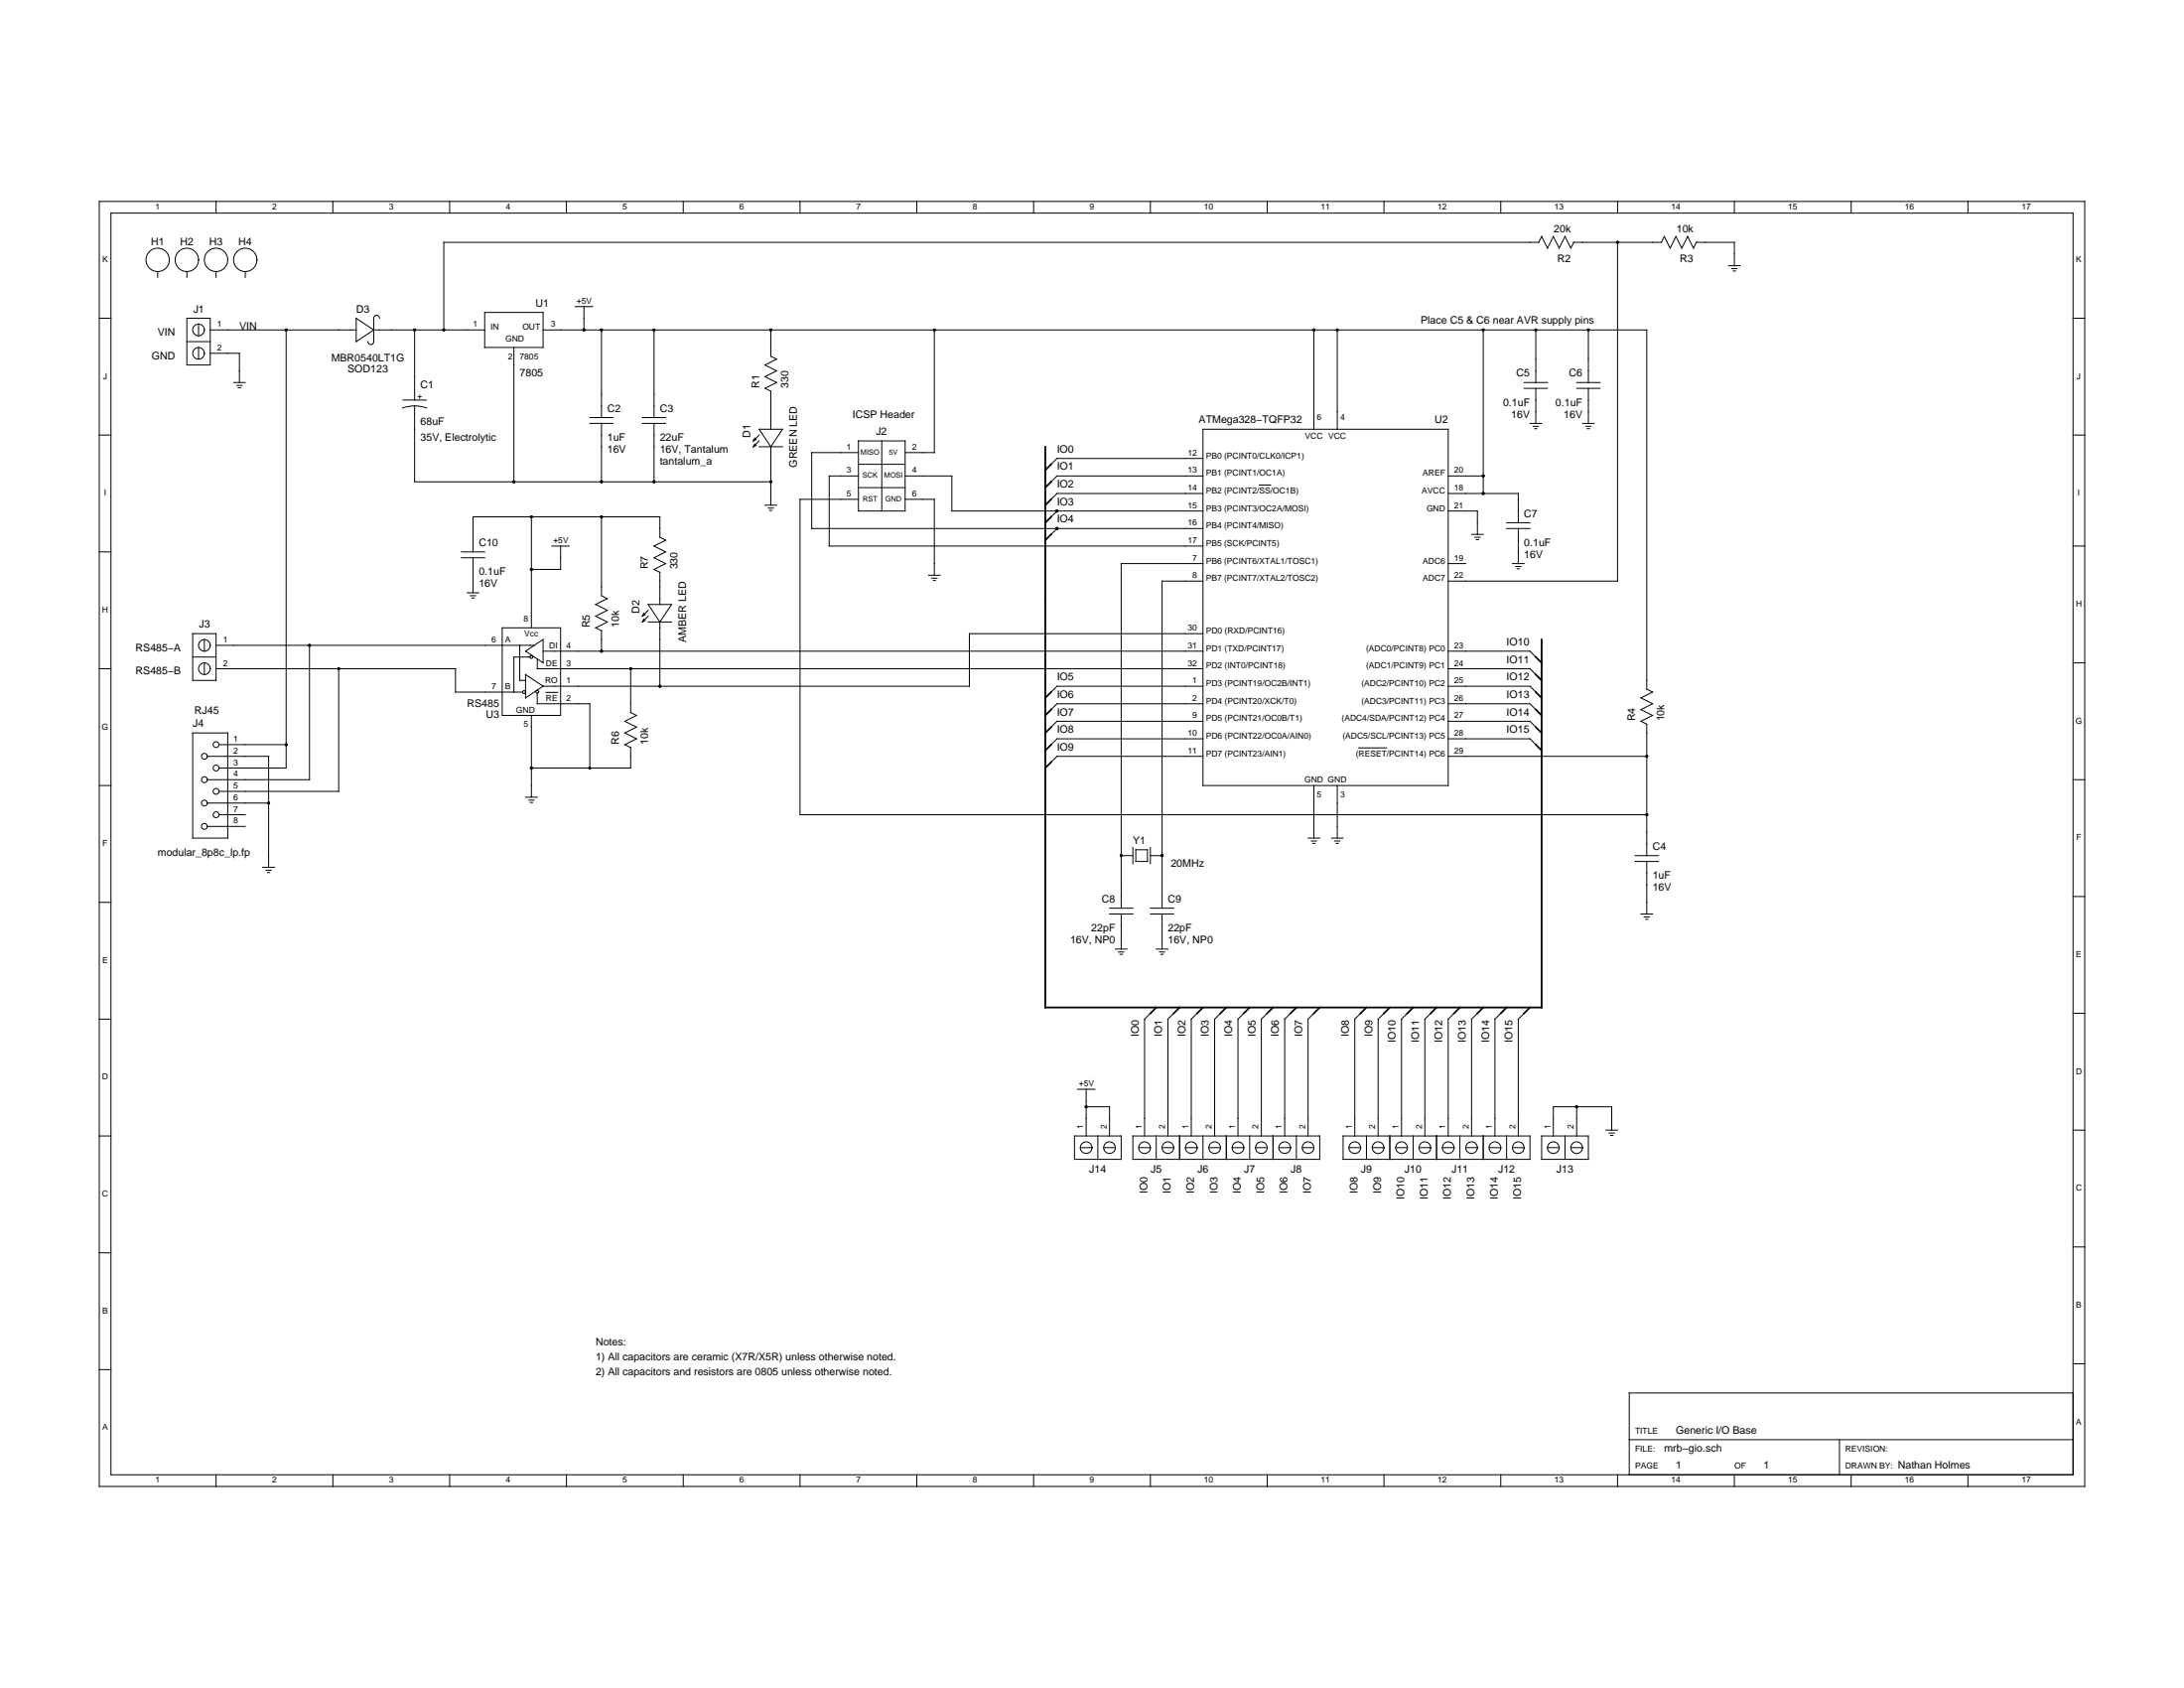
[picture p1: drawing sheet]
<svg xmlns="http://www.w3.org/2000/svg" width="279mm" height="216mm" viewBox="0 0 279 216" stroke-linecap="round" stroke-linejoin="round" font-family="sans-serif">
<g fill="none" stroke="#000" stroke-width=".13">
<path d="M12.7 25.8h254v164.3h-254zM14.2 27.3h251v161.3h-251zM20.2 34.7v.8M23.9 34.7v.8M27.6 25.8v1.5M27.6 34.7v.8M31.4 34.7v.8M42.6 25.8v1.5M57.5 25.8v1.5M62 40h7.5v4.4h-7.5zM72.5 25.8v1.5M73.6 39.2h2.2"/>
<path d="M74.7 39.2v3M87.4 25.8v1.5M102.3 25.8v1.5M117.3 25.8v1.5M132.2 25.8v1.5M147.2 25.8v1.5M162.1 25.8v1.5M177.1 25.8v1.5M192 25.8v1.5M206.9 25.8v1.5M206.9 31v43.3h-21.6M216.6 31.7l.4-.7h4.9v3"/>
<path d="M216.6 31.7l-.7-1.5-.7 1.5-.8-1.5-.7 1.5-.8-1.5-.4 .8h-11.2l-.3 .7-.8-1.5-.7 1.5-.8-1.5-.7 1.5-.8-1.5-.3 .8h-140.1v11.2M221.1 34h1.5M221.5 34.4h.7M221.7 34.7h.3M221.9 25.8v1.5M236.8 25.8v1.5M251.8 25.8v1.5M12.7 55.6h1.5M12.7 40.7h1.5M23.9 40.7h3v6h-3zM23.9 43.7h3M25.4 41.5v1.4"/>
<path d="M25.4 44.4v1.5M26.9 42.2h18.7M26.9 45.2h3.7v3.7M29.9 48.9h1.5M30.3 49.3h.7M30.5 49.6h.3M36.6 42.2v56h-8.6M45.6 40.7l2.2 1.5-2.2 1.5zM47.8 42.2h14.2M48.6 40.7a.37 .37 0 0 0-.4-.4 .37 .37 0 0 0-.4 .4v3a.37 .37 0 0 1-.4 .4 .37 .37 0 0 1-.3-.4M51.5 52.2a4.5 4.5 0 0 1 3.1 0M51.5 51.2h3"/>
<path d="M53 51.9v9.7h45.6M53 42.2v9M65.7 44.4v17.2M69.5 42.2h141.2v45.9l.7 .4-1.5 .8 1.5 .7-1.5 .8 1.5 .7-1.5 .8M75.5 54.2h2.9M75.5 53.4h2.9M76.9 42.2v11.2M76.9 54.2v7.4M82.2 54.2h3M82.2 53.4h3M83.7 42.2v11.2M83.7 54.2v7.4"/>
<path d="M96.6 56.8l-.2 .3M96.6 56l-.2 .4M96.7 57l-.3 .1M96.7 56.2l-.3 .2M97.1 54.9h3l-1.5 2.2zM97.1 57.1h3M97.1 55.6l-.7 .8M97.1 56.4l-.7 .7M98.6 42.2v3.4l.8 .3-1.5 .8 1.5 .7-1.5 .8 1.5 .7-1.5 .8 .7 .3v4.9M98.6 57.1v7.5M109.8 57.9h-6v9.7h50.1M109.8 56.4h6v9h-6z"/>
<path d="M109.8 59.4h6M112.8 56.4v9M119.5 42.2v15.7h-3.7M153.9 54.9h31.4v45.6h-31.4zM153.9 58.6h-18.7l-.7 .8M168.1 42.2v12.7M171.1 42.2v12.7M189.8 42.2v20.9M195 48.9h3M195 49.7h3M195.7 54.2h1.5M196.1 54.5h.7"/>
<path d="M196.3 54.8h.3M196.5 42.2v6.7M196.5 49.7v4.5M201.7 48.9h3M201.7 49.7h3M202.5 54.2h1.4M202.9 54.5h.6M203.1 54.8h.2M203.2 42.2v6.7M203.2 49.7v4.5M265.2 55.6h1.5M265.2 40.7h1.5"/>
<path d="M12.7 70.6h1.5M59 70.6h3M59 71.3h3M59.8 75.8h1.5M60.2 76.2h.6M60.4 76.5h.3M60.5 70.6v-4.5h23.9v2.6l.8 .4-1.5 .7 1.5 .8-1.5 .7 1.5 .8-1.5 .7 .7 .4M60.5 71.3v4.5M68 66.1v14.2M70.6 69.8h2.2M71.7 69.8v3h-3.7M76.9 66.1v10.1l.8 .4-1.5 .7 1.5 .8-1.5 .7 1.5 .8-1.5 .7 .7 .4"/>
<path d="M82.4 79.2l-.2 .4M82.4 78.4l-.2 .4M82.6 79.4l-.4 .2M82.6 78.6l-.4 .2M82.9 77.3h3l-1.5 2.3zM82.9 79.6h3M82.9 78.1l-.7 .7M82.9 78.8l-.7 .8M84.4 73.2v4.1M84.4 79.6v8.2M97.9 64.6h1.5M98.3 65h.6"/>
<path d="M98.5 65.3h.3M109.8 60.9h-3.7v8.9h47.8M109.8 63.9h-7.5v40.3h108.4M109.8 62.4h6M115.8 60.9h6v4.5h32.1M115.8 63.9h3.7v9.7M118.8 73.6h1.5M119.2 74h.7M119.4 74.3h.3M135.2 65.4l-.7 .7M135.2 67.6l-.7 .7M153.9 60.9h-18.7l-.7 .7"/>
<path d="M153.9 63.1h-18.7l-.7 .8M153.9 72.1h-10.5v44.1M153.9 74.3h-5.2v41.9M161.1 62h1.4M185.3 60.9h4.5M185.3 65.4h3.7v2.9M185.3 63.1h8.9v3.8M185.3 72.1h2.2M188.3 68.3h1.5M188.7 68.7h.6M188.9 69h.3M192.7 67.6h3"/>
<path d="M192.7 66.9h3M193.5 72.1h1.5M193.9 72.5h.7M194.1 72.8h.3M194.2 67.6v4.5M265.2 69.8h1.5M12.7 85.5h1.5M24.7 93.7h4.4v13.5h-4.4zM24.7 81h2.9v6h-2.9zM24.7 84h2.9M26.1 81.8v1.5M26.1 84.8v1.5"/>
<path d="M26.5 96.7h7.9v14.2M27.6 85.5h30.7v3h8.6M27.6 82.5h40.8M28 95.2h8.6M39.6 82.5v17.2h-13.1M43.3 85.5v15.7h-15.3M64.2 80.3h7.5v11.2h-7.5zM66.5 82.5v4.5h.7M67.2 83.3l2.3-1.5v3zM67.2 86.3l2.3 1.5-2.3 1.5zM67.8 84h-2.1v4.5M68 91.5v10.5"/>
<path d="M68.7 88.7v1.3h6.8v8.2M68.7 84.3v1.2h85.2M69.5 83.3h84.4M69.8 88.6h1.5M76.9 80.7v2.6M80.7 95.6v2.6h-12.7M80.7 85.5v5.6l.7 .4-1.5 .8 1.5 .7-1.5 .7 1.5 .8-1.5 .7 .8 .4M153.9 96.7h-18.7l-.7 .8M153.9 81h-29.9v6.8h-54.5M153.9 87.8h-18.7l-.7 .7M153.9 90h-18.7l-.7 .8M153.9 92.3h-18.7l-.7 .7"/>
<path d="M153.9 94.5h-18.7l-.7 .7M173.8 95.7h3.6M185.3 85.5h10.4l.8 .8M185.3 96.7h25.4M185.3 83.3h10.4l.8 .7M185.3 87.8h10.4l.8 .7M185.3 90h10.4l.8 .8M185.3 92.3h10.4l.8 .7M185.3 94.5h10.4l.8 .7M209.9 92.2l.8 .4v16.8M265.2 84.8h1.5M265.2 99.7h1.5"/>
<path d="M12.7 100.5h1.5M12.7 115.4h1.5M26.5 102.7h7.9M26.5 105.7h4.9M28 104.2h3.4M33.6 110.9h1.5M34 111.3h.7M34.2 111.6h.3M67.2 102h1.5M67.6 102.3h.7M67.8 102.6h.3M141.9 116.9h3"/>
<path d="M141.9 116.2h3M143.4 109.4h1.5M143.4 116.9v4.5M144.9 108.4v2.1M145.3 108.7h1.5v1.5h-1.5zM147.2 109.4h1.5M147.2 116.9h3M147.2 108.4v2.1M147.2 116.2h3M148.7 116.9v4.5M167.3 107.2h1.5M167.8 107.6h.6"/>
<path d="M167.9 107.9h.3M168.1 100.5v6.7M170.3 107.2h1.5M170.7 107.6h.7M170.9 107.9h.3M171.1 100.5v6.7M209.2 109.4h3M209.2 110.2h3M209.9 116.9h1.5M210.3 117.3h.7M210.5 117.6h.3M210.7 110.2v6.7"/>
<path d="M265.2 114.7h1.5M12.7 130.4h1.5M137.8 139.3h2.3M139 139.3v6M142.7 121.4h1.5M143.1 121.8h.7M143.3 122.1h.3M147.2 129.6l-.8 .8v14.9M147.9 121.4h1.5M148.3 121.8h.7M148.5 122.1h.3M150.2 129.6l-.8 .8v14.9"/>
<path d="M153.1 129.6l-.7 .8v14.9M156.1 129.6l-.7 .8v14.9M159.1 129.6l-.7 .8v14.9M162.1 129.6l-.7 .8v14.9M165.1 129.6l-.7 .8v14.9M168.1 129.6l-.8 .8v14.9M174.1 129.6l-.8 .8v14.9M177.1 129.6l-.8 .8v14.9M180 129.6l-.7 .8v14.9M183 129.6l-.7 .8v14.9M186 129.6l-.7 .8v14.9M189 129.6l-.7 .8v14.9"/>
<path d="M192 129.6l-.8 .8v14.9M195 129.6l-.8 .8v14.9M265.2 129.6h1.5M12.7 145.3h1.5M137.5 145.3h5.9v3h-5.9zM138.2 146.8h1.5M139 141.6h2.9v3.7M140.4 145.3v3M141.2 146.8h1.5M144.9 145.3h23.9v3h-23.9zM145.7 146.8h1.5M147.9 145.3v3"/>
<path d="M148.7 146.8h1.5M150.9 145.3v3M151.7 146.8h1.4M153.9 145.3v3M154.6 146.8h1.5M156.9 145.3v3M157.6 146.8h1.5M159.9 145.3v3M160.6 146.8h1.5M162.9 145.3v3M163.6 146.8h1.5M165.8 145.3v3"/>
<path d="M166.6 146.8h1.5M171.8 145.3h23.9v3h-23.9zM172.6 146.8h1.5M174.8 145.3v3M175.6 146.8h1.5M177.8 145.3v3M178.5 146.8h1.5M180.8 145.3v3M181.5 146.8h1.5M183.8 145.3v3M184.5 146.8h1.5M186.8 145.3v3"/>
<path d="M187.5 146.8h1.5M189.8 145.3v3M190.5 146.8h1.5M192.7 145.3v3M193.5 146.8h1.5M197.2 145.3h6v3h-6zM198 146.8h1.5M200.2 145.3v3M201 146.8h1.5M201.7 141.6v3.7M205.4 144.5h1.5M205.9 144.9h.6"/>
<path d="M206 145.2h.3M206.2 144.5v-2.9h-7.5v3.7M265.2 144.5h1.5M265.2 159.5h1.5M12.7 160.2h1.5M12.7 175.2h1.5M265.2 178.2h-56.8v10.4M265.2 174.4h1.5M27.6 188.6v1.5M42.6 188.6v1.5M57.5 188.6v1.5M72.5 188.6v1.5"/>
<path d="M87.4 188.6v1.5M102.3 188.6v1.5M117.3 188.6v1.5M132.2 188.6v1.5M147.2 188.6v1.5M162.1 188.6v1.5M177.1 188.6v1.5M192 188.6v1.5M206.9 188.6v1.5M208.4 184.1h56.8M221.9 188.6v1.5M235.3 184.1v4.5"/>
<path d="M236.8 188.6v1.5M251.8 188.6v1.5"/>
<circle cx="20.2" cy="33.2" r="1.49"/>
<circle cx="23.9" cy="33.2" r="1.49"/>
<circle cx="27.6" cy="33.2" r="1.49"/>
<circle cx="31.4" cy="33.2" r="1.49"/>
<circle cx="25.4" cy="45.2" r=".75"/>
<circle cx="25.4" cy="42.2" r=".75"/>
<circle cx="26.1" cy="85.5" r=".75"/>
<circle cx="26.1" cy="99.7" r=".37"/>
<circle cx="26.1" cy="96.7" r=".37"/>
<circle cx="26.1" cy="82.5" r=".75"/>
<circle cx="27.6" cy="98.2" r=".37"/>
<circle cx="27.6" cy="95.2" r=".37"/>
<circle cx="67" cy="88.5" r=".19"/>
<circle cx="68" cy="84" r=".19"/>
<circle cx="68.7" cy="88.5" r=".19"/>
<circle cx="26.1" cy="102.7" r=".37"/>
<circle cx="26.1" cy="105.7" r=".37"/>
<circle cx="27.6" cy="104.2" r=".37"/>
<circle cx="27.6" cy="101.2" r=".37"/>
<circle cx="139" cy="146.8" r=".75"/>
<circle cx="141.9" cy="146.8" r=".75"/>
<circle cx="146.4" cy="146.8" r=".75"/>
<circle cx="149.4" cy="146.8" r=".75"/>
<circle cx="152.4" cy="146.8" r=".75"/>
<circle cx="155.4" cy="146.8" r=".75"/>
<circle cx="158.4" cy="146.8" r=".75"/>
<circle cx="161.4" cy="146.8" r=".75"/>
<circle cx="164.4" cy="146.8" r=".75"/>
<circle cx="167.3" cy="146.8" r=".75"/>
<circle cx="173.3" cy="146.8" r=".75"/>
<circle cx="176.3" cy="146.8" r=".75"/>
<circle cx="179.3" cy="146.8" r=".75"/>
<circle cx="182.3" cy="146.8" r=".75"/>
<circle cx="185.3" cy="146.8" r=".75"/>
<circle cx="188.3" cy="146.8" r=".75"/>
<circle cx="191.2" cy="146.8" r=".75"/>
<circle cx="194.2" cy="146.8" r=".75"/>
<circle cx="198.7" cy="146.8" r=".75"/>
<circle cx="201.7" cy="146.8" r=".75"/>
</g>
<g fill="#000">
<circle cx="206.9" cy="31" r=".19"/>
<circle cx="36.6" cy="42.2" r=".19"/>
<circle cx="53" cy="42.2" r=".19"/>
<circle cx="56.8" cy="42.2" r=".19"/>
<circle cx="74.7" cy="42.2" r=".19"/>
<circle cx="76.9" cy="42.2" r=".19"/>
<circle cx="83.7" cy="42.2" r=".19"/>
<circle cx="98.6" cy="42.2" r=".19"/>
<circle cx="119.5" cy="42.2" r=".19"/>
<circle cx="168.1" cy="42.2" r=".19"/>
<circle cx="171.1" cy="42.2" r=".19"/>
<circle cx="189.8" cy="42.2" r=".19"/>
<circle cx="196.5" cy="42.2" r=".19"/>
<circle cx="203.2" cy="42.2" r=".19"/>
<circle cx="65.7" cy="61.6" r=".19"/>
<circle cx="68" cy="72.8" r=".19"/>
<circle cx="68" cy="66.1" r=".19"/>
<circle cx="76.9" cy="61.6" r=".19"/>
<circle cx="76.9" cy="66.1" r=".19"/>
<circle cx="83.7" cy="61.6" r=".19"/>
<circle cx="98.6" cy="61.6" r=".19"/>
<circle cx="135.2" cy="65.4" r=".19"/>
<circle cx="135.2" cy="67.6" r=".19"/>
<circle cx="189.8" cy="63.1" r=".19"/>
<circle cx="189.8" cy="60.9" r=".19"/>
<circle cx="36.6" cy="95.2" r=".19"/>
<circle cx="39.6" cy="82.5" r=".19"/>
<circle cx="43.3" cy="85.5" r=".19"/>
<circle cx="68" cy="98.2" r=".19"/>
<circle cx="75.5" cy="98.2" r=".19"/>
<circle cx="76.9" cy="83.3" r=".19"/>
<circle cx="80.7" cy="85.5" r=".19"/>
<circle cx="84.4" cy="87.8" r=".19"/>
<circle cx="210.7" cy="96.7" r=".19"/>
<circle cx="34.4" cy="102.7" r=".19"/>
<circle cx="143.4" cy="109.4" r=".19"/>
<circle cx="148.7" cy="109.4" r=".19"/>
<circle cx="210.7" cy="104.2" r=".19"/>
<circle cx="139" cy="141.6" r=".19"/>
<circle cx="201.7" cy="141.6" r=".19"/>
</g>
<g fill="none" stroke="#000" stroke-width=".22">
<path d="M133.7 57.1v71.8h63.5v-47.1M134.5 59.4l-.8 .7M134.5 61.6l-.8 .8M134.5 63.9l-.8 .7M134.5 66.1l-.8 .8M134.5 68.3l-.8 .8M134.5 88.5l-.8 .8M134.5 90.8l-.8 .7M134.5 93l-.8 .7M134.5 95.2l-.8 .8M134.5 97.5l-.8 .7M196.5 84l.7 .8"/>
<path d="M196.5 86.3l.7 .7M196.5 88.5l.7 .8M196.5 90.8l.7 .7M196.5 93l.7 .7M196.5 95.2l.7 .8M147.9 128.9l-.7 .7M150.9 128.9l-.7 .7M153.9 128.9l-.8 .7M156.9 128.9l-.8 .7M159.9 128.9l-.8 .7M162.9 128.9l-.8 .7M165.8 128.9l-.7 .7"/>
<path d="M168.8 128.9l-.7 .7M174.8 128.9l-.7 .7M177.8 128.9l-.7 .7M180.8 128.9l-.8 .7M183.8 128.9l-.8 .7M186.8 128.9l-.8 .7M189.8 128.9l-.8 .7M192.7 128.9l-.7 .7M195.7 128.9l-.7 .7"/>
</g>
<g font-size="1.3">
<text x="198.8" y="29.7">20k</text>
<text x="214.5" y="29.7">10k</text>
<text x="19.3" y="31.3">H1</text>
<text x="23" y="31.3">H2</text>
<text x="26.8" y="31.3">H3</text>
<text x="30.5" y="31.3">H4</text>
<text x="199.2" y="33.5">R2</text>
<text x="214.9" y="33.5">R3</text>
<text x="24.7" y="40">J1</text>
<text x="45.6" y="40">D3</text>
<text x="68.5" y="39.2">U1</text>
<text x="181.8" y="41.5">Place C5 &amp; C6 near AVR supply pins</text>
<text x="19.4" y="45.9">GND</text>
<text x="20.2" y="42.9">VIN</text>
<text x="30.6" y="42.2">VIN</text>
<text x="42.4" y="46.2">MBR0540LT1G</text>
<text x="44.5" y="47.7">SOD123</text>
<text x="53.8" y="49.7">C1</text>
<text x="66.5" y="48.2">7805</text>
<text x="77.7" y="52.7">C2</text>
<text x="84.4" y="52.7">C3</text>
<text x="97.1" y="49.7" transform="rotate(-90 97.1 49.7)">R1</text>
<text x="100.9" y="49.7" transform="rotate(-90 100.9 49.7)">330</text>
<text x="109.1" y="53.4">ICSP Header</text>
<text x="192.3" y="51.9">0.1uF</text>
<text x="193.3" y="53.4">16V</text>
<text x="194" y="48.2">C5</text>
<text x="199" y="51.9">0.1uF</text>
<text x="200.1" y="53.4">16V</text>
<text x="200.7" y="48.2">C6</text>
<text x="53.8" y="54.4">68uF</text>
<text x="53.8" y="56.4">35V, Electrolytic</text>
<text x="77.7" y="56.4">1uF</text>
<text x="77.7" y="57.9">16V</text>
<text x="84.4" y="56.4">22uF</text>
<text x="84.4" y="59.4">tantalum_a</text>
<text x="84.4" y="57.9">16V, Tantalum</text>
<text x="96" y="56" transform="rotate(-90 96 56)">D1</text>
<text x="102" y="59.8" transform="rotate(-90 102 59.8)">GREEN LED</text>
<text x="112.1" y="55.6">J2</text>
<text x="135.2" y="57.9">IO0</text>
<text x="153.4" y="54.2">ATMega328−TQFP32</text>
<text x="183.5" y="54.2">U2</text>
<text x="135.2" y="64.6">IO3</text>
<text x="135.2" y="60.1">IO1</text>
<text x="135.2" y="62.4">IO2</text>
<text x="61.3" y="69.8">C10</text>
<text x="135.2" y="66.9">IO4</text>
<text x="195" y="66.1">C7</text>
<text x="195" y="69.8">0.1uF</text>
<text x="195" y="71.3">16V</text>
<text x="61.3" y="73.6">0.1uF</text>
<text x="61.3" y="75.1">16V</text>
<text x="82.9" y="72.8" transform="rotate(-90 82.9 72.8)">R7</text>
<text x="86.7" y="72.8" transform="rotate(-90 86.7 72.8)">330</text>
<text x="17.3" y="83.3">RS485−A</text>
<text x="25.5" y="80.3">J3</text>
<text x="75.5" y="80.3" transform="rotate(-90 75.5 80.3)">R5</text>
<text x="79.2" y="80.3" transform="rotate(-90 79.2 80.3)">10k</text>
<text x="81.8" y="78.4" transform="rotate(-90 81.8 78.4)">D2</text>
<text x="87.8" y="82.2" transform="rotate(-90 87.8 82.2)">AMBER LED</text>
<text x="192.7" y="82.5">IO10</text>
<text x="17.3" y="86.3">RS485−B</text>
<text x="135.2" y="87">IO5</text>
<text x="135.2" y="89.3">IO6</text>
<text x="192.7" y="84.8">IO11</text>
<text x="192.7" y="87">IO12</text>
<text x="192.7" y="89.3">IO13</text>
<text x="24.7" y="93">J4</text>
<text x="24.9" y="91.4">RJ45</text>
<text x="59.8" y="90.4">RS485</text>
<text x="62.1" y="91.9">U3</text>
<text x="79.2" y="95.2" transform="rotate(-90 79.2 95.2)">R6</text>
<text x="82.9" y="95.2" transform="rotate(-90 82.9 95.2)">10k</text>
<text x="135.2" y="91.5">IO7</text>
<text x="135.2" y="93.7">IO8</text>
<text x="135.2" y="96">IO9</text>
<text x="192.7" y="91.5">IO14</text>
<text x="192.7" y="93.7">IO15</text>
<text x="209.2" y="92.3" transform="rotate(-90 209.2 92.3)">R4</text>
<text x="212.9" y="92.3" transform="rotate(-90 212.9 92.3)">10k</text>
<text x="144.9" y="107.9">Y1</text>
<text x="20.2" y="109.4">modular_8p8c_lp.fp</text>
<text x="149.8" y="110.9">20MHz</text>
<text x="211.4" y="108.7">C4</text>
<text x="211.4" y="112.4">1uF</text>
<text x="211.4" y="113.9">16V</text>
<text x="139.6" y="119.1">22pF</text>
<text x="141" y="115.4">C8</text>
<text x="149.4" y="115.4">C9</text>
<text x="149.4" y="119.1">22pF</text>
<text x="136.9" y="120.6">16V, NP0</text>
<text x="149.4" y="120.6">16V, NP0</text>
<text x="145.7" y="132.6" transform="rotate(-90 145.7 132.6)">IO0</text>
<text x="148.7" y="132.6" transform="rotate(-90 148.7 132.6)">IO1</text>
<text x="151.7" y="132.6" transform="rotate(-90 151.7 132.6)">IO2</text>
<text x="154.6" y="132.6" transform="rotate(-90 154.6 132.6)">IO3</text>
<text x="157.6" y="132.6" transform="rotate(-90 157.6 132.6)">IO4</text>
<text x="160.6" y="132.6" transform="rotate(-90 160.6 132.6)">IO5</text>
<text x="163.6" y="132.6" transform="rotate(-90 163.6 132.6)">IO6</text>
<text x="166.6" y="132.6" transform="rotate(-90 166.6 132.6)">IO7</text>
<text x="172.6" y="132.6" transform="rotate(-90 172.6 132.6)">IO8</text>
<text x="175.6" y="132.6" transform="rotate(-90 175.6 132.6)">IO9</text>
<text x="178.5" y="133.3" transform="rotate(-90 178.5 133.3)">IO10</text>
<text x="181.5" y="133.3" transform="rotate(-90 181.5 133.3)">IO11</text>
<text x="184.5" y="133.3" transform="rotate(-90 184.5 133.3)">IO12</text>
<text x="187.5" y="133.3" transform="rotate(-90 187.5 133.3)">IO13</text>
<text x="190.5" y="133.3" transform="rotate(-90 190.5 133.3)">IO14</text>
<text x="193.5" y="133.3" transform="rotate(-90 193.5 133.3)">IO15</text>
<text x="139.4" y="150">J14</text>
<text x="146.8" y="152.7" transform="rotate(-90 146.8 152.7)">IO0</text>
<text x="147.2" y="150">J5</text>
<text x="149.8" y="152.7" transform="rotate(-90 149.8 152.7)">IO1</text>
<text x="152.8" y="152.7" transform="rotate(-90 152.8 152.7)">IO2</text>
<text x="153.2" y="150">J6</text>
<text x="155.7" y="152.7" transform="rotate(-90 155.7 152.7)">IO3</text>
<text x="158.7" y="152.7" transform="rotate(-90 158.7 152.7)">IO4</text>
<text x="159.2" y="150">J7</text>
<text x="161.7" y="152.7" transform="rotate(-90 161.7 152.7)">IO5</text>
<text x="164.7" y="152.7" transform="rotate(-90 164.7 152.7)">IO6</text>
<text x="165.1" y="150">J8</text>
<text x="167.7" y="152.7" transform="rotate(-90 167.7 152.7)">IO7</text>
<text x="173.7" y="152.7" transform="rotate(-90 173.7 152.7)">IO8</text>
<text x="174.1" y="150">J9</text>
<text x="176.7" y="152.7" transform="rotate(-90 176.7 152.7)">IO9</text>
<text x="179.7" y="153.4" transform="rotate(-90 179.7 153.4)">IO10</text>
<text x="179.7" y="150">J10</text>
<text x="182.6" y="153.4" transform="rotate(-90 182.6 153.4)">IO11</text>
<text x="185.6" y="153.4" transform="rotate(-90 185.6 153.4)">IO12</text>
<text x="185.7" y="150">J11</text>
<text x="188.6" y="153.4" transform="rotate(-90 188.6 153.4)">IO13</text>
<text x="191.6" y="153.4" transform="rotate(-90 191.6 153.4)">IO14</text>
<text x="191.7" y="150">J12</text>
<text x="194.6" y="153.4" transform="rotate(-90 194.6 153.4)">IO15</text>
<text x="199.1" y="150">J13</text>
<text x="76.2" y="172">Notes:</text>
<text x="76.2" y="174">1) All capacitors are ceramic (X7R/X5R) unless otherwise noted.</text>
<text x="76.2" y="175.9">2) All capacitors and resistors are 0805 unless otherwise noted.</text>
<text x="212.9" y="185.6">mrb−gio.sch</text>
<text x="214.4" y="183.4">Generic I/O Base</text>
<text x="214.4" y="187.9">1</text>
<text x="225.6" y="187.9">1</text>
<text x="242.8" y="187.9">Nathan Holmes</text>
</g>
<g font-size="1.1">
<text x="19.9" y="26.8">1</text>
<text x="34.8" y="26.8">2</text>
<text x="49.8" y="26.8">3</text>
<text x="64.7" y="26.8">4</text>
<text x="79.6" y="26.8">5</text>
<text x="94.6" y="26.8">6</text>
<text x="109.5" y="26.8">7</text>
<text x="124.5" y="26.8">8</text>
<text x="139.4" y="26.8">9</text>
<text x="154" y="26.8">10</text>
<text x="169" y="26.8">11</text>
<text x="183.9" y="26.8">12</text>
<text x="198.9" y="26.8">13</text>
<text x="213.8" y="26.8">14</text>
<text x="228.7" y="26.8">15</text>
<text x="243.7" y="26.8">16</text>
<text x="258.6" y="26.8">17</text>
<text x="13.1" y="33.5">K</text>
<text x="265.6" y="33.5">K</text>
<text x="27.8" y="41.8">1</text>
<text x="60.5" y="41.8">1</text>
<text x="70.4" y="41.8">3</text>
<text x="73.8" y="38.8">+5V</text>
<text x="27.8" y="44.8">2</text>
<text x="62.8" y="42.2">IN</text>
<text x="64.7" y="43.7">GND</text>
<text x="65" y="45.9">2</text>
<text x="66.5" y="45.9">7805</text>
<text x="66.8" y="42.2">OUT</text>
<text x="13.2" y="48.5">J</text>
<text x="53.4" y="50.4" transform="rotate(90 53.4 50.4)">+</text>
<text x="168.5" y="53.8">6</text>
<text x="171.4" y="53.8">4</text>
<text x="265.7" y="48.5">J</text>
<text x="108.3" y="57.5">1</text>
<text x="116.7" y="57.5">2</text>
<text x="151.9" y="58.3">12</text>
<text x="154.3" y="58.6">PB0 (PCINT0/CLK0/ICP1)</text>
<text x="166.9" y="56.1">VCC VCC</text>
<text x="13.3" y="63.4">I</text>
<text x="108.3" y="60.5">3</text>
<text x="108.3" y="63.5">5</text>
<text x="116.7" y="60.5">4</text>
<text x="116.7" y="63.5">6</text>
<text x="151.9" y="60.5">13</text>
<text x="151.9" y="62.7">14</text>
<text x="151.9" y="65">15</text>
<text x="154.3" y="60.9">PB1 (PCINT1/OC1A)</text>
<text x="154.3" y="65.4">PB3 (PCINT3/OC2A/MOSI)</text>
<text x="154.3" y="63.1">PB2 (PCINT2/SS/OC1B)</text>
<text x="181.9" y="63.1">AVCC</text>
<text x="182" y="60.9">AREF</text>
<text x="182.5" y="65.4">GND</text>
<text x="186" y="65">21</text>
<text x="186" y="60.5">20</text>
<text x="186" y="62.7">18</text>
<text x="265.8" y="63.4">I</text>
<text x="70.8" y="69.5">+5V</text>
<text x="151.9" y="67.2">16</text>
<text x="151.9" y="69.5">17</text>
<text x="152.5" y="71.7">7</text>
<text x="154.3" y="67.6">PB4 (PCINT4/MISO)</text>
<text x="154.3" y="69.8">PB5 (SCK/PCINT5)</text>
<text x="186" y="71.7">19</text>
<text x="152.5" y="74">8</text>
<text x="154.3" y="72.1">PB6 (PCINT6/XTAL1/TOSC1)</text>
<text x="154.3" y="74.3">PB7 (PCINT7/XTAL2/TOSC2)</text>
<text x="182" y="72.1">ADC6</text>
<text x="182" y="74.3">ADC7</text>
<text x="186" y="74">22</text>
<text x="265.6" y="77.6">H</text>
<text x="13.1" y="78.3">H</text>
<text x="28.5" y="82.2">1</text>
<text x="62.9" y="82.2">6</text>
<text x="64.6" y="82.2">A</text>
<text x="67" y="79.6">8</text>
<text x="67.1" y="81.5">Vcc</text>
<text x="70.3" y="82.9">DI</text>
<text x="72.5" y="82.9">4</text>
<text x="151.9" y="80.7">30</text>
<text x="151.9" y="82.9">31</text>
<text x="154.3" y="81">PD0 (RXD/PCINT16)</text>
<text x="154.3" y="83.3">PD1 (TXD/PCINT17)</text>
<text x="174.8" y="83.3">(ADC0/PCINT8) PC0</text>
<text x="186" y="82.9">23</text>
<text x="28.5" y="85.2">2</text>
<text x="62.9" y="88.1">7</text>
<text x="64.6" y="88.1">B</text>
<text x="69.7" y="87.4">RO</text>
<text x="69.8" y="89.6">RE</text>
<text x="69.8" y="85.2">DE</text>
<text x="72.5" y="87.4">1</text>
<text x="72.5" y="89.6">2</text>
<text x="72.5" y="85.2">3</text>
<text x="151.9" y="85.2">32</text>
<text x="152.5" y="87.4">1</text>
<text x="152.5" y="89.6">2</text>
<text x="154.3" y="85.5">PD2 (INT0/PCINT18)</text>
<text x="154.3" y="87.8">PD3 (PCINT19/OC2B/INT1)</text>
<text x="174.2" y="87.8">(ADC2/PCINT10) PC2</text>
<text x="174.8" y="85.5">(ADC1/PCINT9) PC1</text>
<text x="186" y="85.2">24</text>
<text x="186" y="87.4">25</text>
<text x="186" y="89.6">26</text>
<text x="13" y="93.3">G</text>
<text x="29.9" y="94.9">1</text>
<text x="66" y="91.1">GND</text>
<text x="67" y="93">5</text>
<text x="151.9" y="94.1">10</text>
<text x="152.5" y="91.9">9</text>
<text x="154.3" y="94.5">PD6 (PCINT22/OC0A/AIN0)</text>
<text x="154.3" y="90">PD4 (PCINT20/XCK/T0)</text>
<text x="154.3" y="92.3">PD5 (PCINT21/OC0B/T1)</text>
<text x="171.6" y="92.3">(ADC4/SDA/PCINT12) PC4</text>
<text x="171.8" y="94.5">(ADC5/SCL/PCINT13) PC5</text>
<text x="174.2" y="90">(ADC3/PCINT11) PC3</text>
<text x="186" y="91.9">27</text>
<text x="186" y="94.1">28</text>
<text x="265.5" y="92.5">G</text>
<text x="29.9" y="96.4">2</text>
<text x="29.9" y="97.9">3</text>
<text x="29.9" y="99.4">4</text>
<text x="29.9" y="100.8">5</text>
<text x="151.9" y="96.4">11</text>
<text x="154.3" y="96.7">PD7 (PCINT23/AIN1)</text>
<text x="166.9" y="100.1">GND GND</text>
<text x="168.5" y="102">5</text>
<text x="171.4" y="102">3</text>
<text x="173.4" y="96.7">(RESET/PCINT14) PC6</text>
<text x="186" y="96.4">29</text>
<text x="29.9" y="102.3">6</text>
<text x="29.9" y="103.8">7</text>
<text x="29.9" y="105.3">8</text>
<text x="265.6" y="107.5">F</text>
<text x="13.1" y="108.2">F</text>
<text x="13.1" y="123.2">E</text>
<text x="265.6" y="122.4">E</text>
<text x="265.6" y="137.4">D</text>
<text x="13.1" y="138.1">D</text>
<text x="138" y="138.9">+5V</text>
<text x="138.6" y="144.4" transform="rotate(-90 138.6 144.4)">1</text>
<text x="141.6" y="144.4" transform="rotate(-90 141.6 144.4)">2</text>
<text x="146" y="144.4" transform="rotate(-90 146 144.4)">1</text>
<text x="149" y="144.4" transform="rotate(-90 149 144.4)">2</text>
<text x="152" y="144.4" transform="rotate(-90 152 144.4)">1</text>
<text x="155" y="144.4" transform="rotate(-90 155 144.4)">2</text>
<text x="158" y="144.4" transform="rotate(-90 158 144.4)">1</text>
<text x="161" y="144.4" transform="rotate(-90 161 144.4)">2</text>
<text x="164" y="144.4" transform="rotate(-90 164 144.4)">1</text>
<text x="167" y="144.4" transform="rotate(-90 167 144.4)">2</text>
<text x="172.9" y="144.4" transform="rotate(-90 172.9 144.4)">1</text>
<text x="175.9" y="144.4" transform="rotate(-90 175.9 144.4)">2</text>
<text x="178.9" y="144.4" transform="rotate(-90 178.9 144.4)">1</text>
<text x="181.9" y="144.4" transform="rotate(-90 181.9 144.4)">2</text>
<text x="184.9" y="144.4" transform="rotate(-90 184.9 144.4)">1</text>
<text x="187.9" y="144.4" transform="rotate(-90 187.9 144.4)">2</text>
<text x="190.9" y="144.4" transform="rotate(-90 190.9 144.4)">1</text>
<text x="193.9" y="144.4" transform="rotate(-90 193.9 144.4)">2</text>
<text x="198.3" y="144.4" transform="rotate(-90 198.3 144.4)">1</text>
<text x="201.3" y="144.4" transform="rotate(-90 201.3 144.4)">2</text>
<text x="13.1" y="153.1">C</text>
<text x="265.6" y="152.3">C</text>
<text x="13.1" y="168">B</text>
<text x="265.6" y="167.2">B</text>
<text x="13.1" y="182.9">A</text>
<text x="209.2" y="185.6">FILE:</text>
<text x="209.2" y="183.4">TITLE</text>
<text x="236.1" y="185.6">REVISION:</text>
<text x="265.6" y="182.2">A</text>
<text x="19.9" y="189.6">1</text>
<text x="34.8" y="189.6">2</text>
<text x="49.8" y="189.6">3</text>
<text x="64.7" y="189.6">4</text>
<text x="79.6" y="189.6">5</text>
<text x="94.6" y="189.6">6</text>
<text x="109.5" y="189.6">7</text>
<text x="124.5" y="189.6">8</text>
<text x="139.4" y="189.6">9</text>
<text x="154" y="189.6">10</text>
<text x="169" y="189.6">11</text>
<text x="183.9" y="189.6">12</text>
<text x="198.9" y="189.6">13</text>
<text x="209.2" y="187.9">PAGE</text>
<text x="213.8" y="189.6">14</text>
<text x="221.9" y="187.9">OF</text>
<text x="228.7" y="189.6">15</text>
<text x="236.1" y="187.9">DRAWN BY:</text>
<text x="243.7" y="189.6">16</text>
<text x="258.6" y="189.6">17</text>
</g>
<g font-size=".9">
<text x="110.1" y="58.1">MISO</text>
<text x="113.7" y="58.1">5V</text>
<text x="110.3" y="61.1">SCK</text>
<text x="110.4" y="64.1">RST</text>
<text x="113.1" y="61.1">MOSI</text>
<text x="113.3" y="64.1">GND</text>
</g>
</svg>
